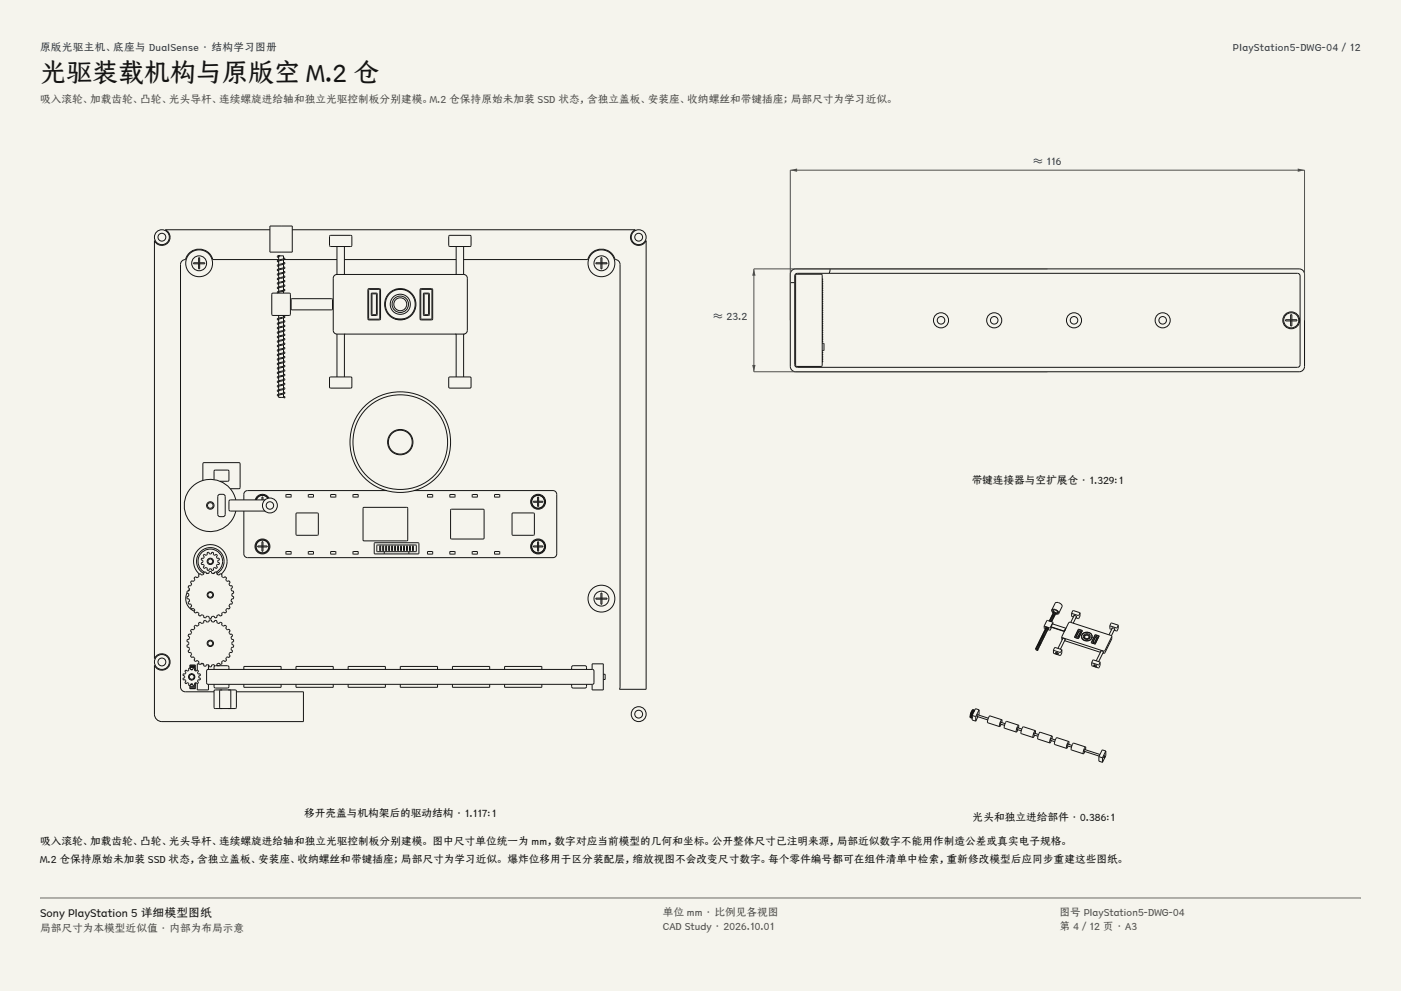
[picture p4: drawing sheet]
<svg xmlns="http://www.w3.org/2000/svg" width="420mm" height="297mm" viewBox="0 0 420 297" stroke-linecap="round" stroke-linejoin="round" font-family="sans-serif">
<g fill="#f5f4ed">
<path d="M0 0h420v297h-420z"/>
<path d="M12 12h396v275h-396z"/>
</g>
<g fill="none" stroke="#141413" stroke-width=".3">
<path d="M58 78.8h3.4v.3h-3.4zM59.5 77.2h.4v3.4h-.4zM80.9 68.9h-31.3a2.46 2.46 0 0 1 .7 3.9 2.46 2.46 0 0 1-4-.7v125.3a2.46 2.46 0 0 1 3.8-.9 2.46 2.46 0 0 1 0 3.8 2.46 2.46 0 0 1-3.8-.9v14.6a2.23 2.23 0 0 0 2.2 2.3h42.5v-9h-20.1M80.9 67.7h6.7v7.9h-6.7zM83.5 77.8h-19.7a4.3 4.3 0 0 0-4.1-3.1 4.3 4.3 0 0 0-4.1 3.1 1.45 1.45 0 0 0-1.5 1.4v126.7a1.45 1.45 0 0 0 1.5 1.4h8.6M83.5 79.6v1M83.7 76.5l-.6 .3 .4 .4M83.7 76.5l.1 .3M83.8 76.8h-.4l.1 1.1M83.8 76.7h1.2l.2 .9-1.5 .3a.34 .34 0 0 0-.5 .1 .34 .34 0 0 0 .2 .5h.1M85 79.9l.3 .2a.53 .53 0 0 1-.7 .6l-1.2 .2h.1M85 77.9l.2 1.1-1.5 .2a.35 .35 0 0 0-.6 .3 .35 .35 0 0 0 .4 .4"/>
<path d="M85 78.6l.3 .2a.6 .6 0 0 1-.8 .5l-1.1 .2 .1 .1M85 77.3a.32 .32 0 0 1 .4 .3 .32 .32 0 0 1-.4 .3l-1.6 .3 .1 1.1M85 79.2v1.1M85.2 77.8h15.8M87.6 68.9h102.8a2.46 2.46 0 0 0-.7 3.9 2.46 2.46 0 0 0 4-.7v134.5h-8l.2-.7v-126.7a1.45 1.45 0 0 0-1.5-1.4 4.2 4.2 0 0 0-4.1-3.1 4.2 4.2 0 0 0-4.1 3.1h-37.2M98.9 70.6h6.4l.2 .3-.1 2.8-.3 .2-6.2-.1-.1-.3zM101 73.9v8.4M103.2 73.9v8.4h.3M103.2 77.8h33.6M134.6 70.7l.3-.2 6.2 .1 .1 .3v2.8l-.3 .2-6.2-.1-.2-.3zM136.8 73.9v8.4h-.3M139 73.9v8.4"/>
<path d="M178.6 78.8h3.4v.3h-3.4zM180.1 77.2h.4v3.4h-.4zM81.6 87.9l5.1-.1 .3 .2 .1 6.2-.2 .3h-5.1l-.3-.1v-6.2zM83.3 94.5l.2 .1M83.5 80.9v1.1M83.5 82.2v1.1M83.5 83.6v1M83.5 84.9v1.1M83.5 94.5v.9M83.5 95.6v1.1M83.5 97v1M85 99.3l.2 1.1-1 .1a.74 .74 0 0 0-1 .7l.3 .1"/>
<path d="M85 98.7l.2 .1a.27 .27 0 0 1 .2 .3 .27 .27 0 0 1-.4 .2l-1.6 .3 .1 1.1M85 98l.2 1.1-1 .1a.72 .72 0 0 0-1 .6l.3 .2M85 97.4l.4 .2a.9 .9 0 0 1-1.2 .6l-.8 .1 .1 1.1M85 96.6l.2 1.1-1 .2a.7 .7 0 0 0-1 .6l.3 .1M85 96l.4 .2a2 2 0 0 1-1.9 .8h-.1h.1M85 96.3l.2 .1-1.1 .2a.68 .68 0 0 0-.9 .5l.3 .2M85 94.7l.4 .2a2.1 2.1 0 0 1-1.9 .7l-.1 .1h.1M85 95h.2l-1.1 .2a.66 .66 0 0 0-.9 .6l.3 .2M85 86.6l.4 .3-.1 .2-1.9 .5 .1 .2M85 85.9l.2 1.1-1 .2a.8 .8 0 0 0-1 .5l.1 .1M85 85.3l.4 .2-.1 .3-1.9 .4 .1 1.1M85 85.6l.2 .1-1.3 .2a.51 .51 0 0 0-.5 0 .51 .51 0 0 0-.2 .5l.3 .2"/>
<path d="M85 84l.4 .2-.1 .3-1.9 .4 .1 .1M85 84.2l.2 .1-1.3 .2a.48 .48 0 0 0-.5 .1 .48 .48 0 0 0-.2 .5l.3 .1M85 82.6l.4 .2-.1 .3-1.9 .4 .1 .1M85 82.9l.2 .1-1.4 .2a.46 .46 0 0 0-.5 .1 .46 .46 0 0 0-.1 .4l.3 .2M85 81.3l.3 .1a.55 .55 0 0 1-.8 .6l-1.1 .2 .1 .1M85 81.6h.2l-1.4 .3a.43 .43 0 0 0-.5 0 .43 .43 0 0 0-.1 .5l.3 .2M85 80.2l.2 .1-1.5 .3a.34 .34 0 0 0-.5 .1 .34 .34 0 0 0 .2 .5h.1M85 80.5v1.1M85 81.9v1M85 83.2v1.1M85 84.6v1M85 87.2v.6"/>
<path d="M85 94.5v.5M85 95.3v1M87.3 89.6l12.2-.1 .2 .2v2.9l-.2 .3h-12l-.2-.3zM101 82.3l-.9 .4-.2 .7v15.6l.2 .7 .9 .4M101 82.3h-.2M101 82.3h38M110.3 86.7l.3-.2h3.1l.3 .2 .1 8.8-.2 .3-3.3 .1-.3-.2zM110.6 86.8l3.2 .1-.1 8.7-3.2-.1zM111.4 87.9l1.5-.1 .2 .3v6.2l-.2 .2h-1.4l-.2-.2zM111.5 88.1l1.4 .1-.2 6.1-1.2-.1zM118.6 95.7h2.8M118.6 86.7h2.8"/>
<path d="M126 86.7l.3-.2h3.1l.3 .2v8.8l-.2 .3-3.2 .1-.3-.2zM126.3 86.8l3.2 .1-.1 8.7-3.2-.1zM127 87.9l1.5-.1 .2 .3v6.2l-.2 .2h-1.4l-.2-.2zM127.2 88.1l1.3 .1-.1 6.1-1.3-.1zM139 82.3l.6 .2 .5 .9v15.6l-.5 .9-.6 .2M139 82.3h.2M236.9 84.7h1.3M237.2 81.2l.8-.5 .5-.1h151a1.59 1.59 0 0 1 1.6 1.6v27.6a1.59 1.59 0 0 1-1.6 1.6h-151a1.59 1.59 0 0 1-1.6-1.6v-27.6zM238.5 82.1l.5-.2h150a.8 .8 0 0 1 .8 .8v26.6a.8 .8 0 0 1-.8 .8h-150a.8 .8 0 0 1-.8-.8v-26.6zM238.7 82.2h7.5l.2 .1 .1 27.2-.2 .3h-7.5l-.2-.1-.1-27.2zM246.5 83.6v.3M246.5 99.5v.3"/>
<path d="M246.5 98.8v.3M246.5 98.2v.3M246.5 97.5v.3M246.5 96.9v.2M246.5 96.2v.3M246.5 95.5v.3M246.5 94.9v.2M246.5 94.2v.3M246.5 93.5v.3M246.5 92.9v.3M246.5 92.2v.3M246.5 91.5v.3"/>
<path d="M246.5 90.9v.3M246.5 90.2v.3M246.5 89.5v.3M246.5 88.9v.3M246.5 88.2v.3M246.5 87.5v.3M246.5 86.9v.3M246.5 86.2v.3M246.5 85.6v.2M246.5 84.9v.3M246.5 84.2v.3M248.9 80.6l-.3 1.3"/>
<path d="M385.4 95.8h3.4v.4h-3.4zM386.9 94.3h.4v3.4h-.4zM83.5 118.4v.7h1.5M83.5 102.3v1.1M83.5 103.7v1M83.5 105v1.1M83.5 106.4v1M83.5 107.7v1.1M83.5 113.1v1M83.5 114.4v1.1M83.5 115.7v1.1M83.5 117.1v1"/>
<path d="M85 102l-1.6 .3 .1 .1M85 104.4l-.8 .2a.86 .86 0 0 0-1.1 .5l.4 .2M85 118.8l.4 .3M85 117.5l.4 .2-.1 .3-1.9 .4 .1 .1M85 119.1l.1 .1M85 116.1l.2 .1a.25 .25 0 0 1 .2 .3 .25 .25 0 0 1-.3 .2l-1.7 .3 .1 .1M85 117.7l.1 .1M85 114.8l.4 .2a2.08 2.08 0 0 1-1.9 .7l-.1 .1h.1M85 116.4h.1M85 113.4l.4 .3a1.92 1.92 0 0 1-1.7 .7h-.3h.1M85 115.1h.1M85 112.1l.4 .2a1.92 1.92 0 0 1-1.7 .7h-.3l.1 .1"/>
<path d="M85 113.7h.1M85 110.8l.4 .2a1.92 1.92 0 0 1-1.7 .7h-.3l.1 1.1M85 111.4l.1 1M85 109.4l.3 .2a.64 .64 0 0 1-.9 .6l-1 .1 .1 1.1M85 110l.1 1.1M85 108.1l.4 .2a.68 .68 0 0 1-1 .5l-1 .2 .1 1.1M85 108.7l.1 1M85 106.7l.4 .3a.71 .71 0 0 1-1 .5l-1 .2h.1M85 107.4l.1 1M85 105.4l.4 .2a2.21 2.21 0 0 1-1.9 .8h-.1h.1M85 107h.1M85 104.1l.4 .2a1.51 1.51 0 0 1-1.6 .6l-.4 .1 .1 .1"/>
<path d="M85 105.7h.1M85 103l.2 .1-2 .4v.3l.3 .2M85 104.3l.2 .1h-.2M85 102.7l.4 .3-.4 .3M85 100.7l.2 1-1 .2a.68 .68 0 0 0-1 .6l.3 .2M85 101.4l.4 .3-.4 .3M85 100l.4 .3a2.18 2.18 0 0 1-1.9 .7h-.1l.1 1.1M85 102v1M85 103.3v1.1M85 104.7v1M85 106v1.1M85 112.7v1.1"/>
<path d="M85 114.1v1M85 115.4v1.1M85 116.7v1.1M85 118.1v1M85 103.3l-1.6 .3 .1 .1M85 105.7l-1.8 .5v.3l.3 .2M85.1 107l-.9 .2a.73 .73 0 0 0-1 .7l.3 .1M85.1 108.4l-1.9 .5v.3l.3 .2M85.1 109.7l-.9 .2a.74 .74 0 0 0-1 .6l.3 .2M85.1 109.7h.1M85.1 112.4l-.9 .2a.74 .74 0 0 0-1 .6l.3 .2M85.2 113.7l-1 .2a.73 .73 0 0 0-1 .7l.3 .1"/>
<path d="M85.2 108.3l-.1 .1M85.2 107h-.1M85.2 107l-.1 .1M85.2 117.7l-1 .3a.74 .74 0 0 0-1 .6l.3 .1M85.2 117.7h-.1M85.2 116.4l-1 .2a.86 .86 0 0 0-1.1 .6l.4 .2M85.2 116.4h-.1M85.2 115l-1 .3a.74 .74 0 0 0-1 .6l.3 .2M85.2 111l-1 .3a.73 .73 0 0 0-1 .6l.3 .1M85.2 112.4h-.1M85.2 111h-.1M85.2 115h.1"/>
<path d="M85.2 113.7h.1M85.2 112.4h.1M98.8 113.1l.3-.1h6.2l.2 .3-.1 2.9-.3 .1h-6.2l-.1-.3zM100.8 100.1h.1M101 100.1v12.9M101 100.1h38M103.5 100.1h-.3v12.9M134.6 113.1l.3-.1h6.2l.1 .3v2.9l-.3 .1h-6.2l-.2-.3zM136.5 100.1h.3v12.9M139 100.1v12.9M139.2 100.1h-.2M246.5 102.9l.5 .1v2h-.5"/>
<path d="M246.5 108.1v.3M246.5 107.5v.3M246.5 106.8v.3M246.5 106.2v.2M246.5 105.5v.3M246.5 102.2v.3M246.5 101.5v.3M246.5 100.8v.3M246.5 100.2v.3M60.8 144v-5l.2-.3h10.8l.2 .3-.1 7.3-2.9 .2M64.2 143.8l.1-2.9h4.2l.1 .3v2.9l-2.7 .1M65.5 148.3l1.3-.2 .7 .5v5.6l-.4 .6h-1.1l-.7-.4v-5.6z"/>
<path d="M70.7 149.8a7.8 7.8 0 0 0-12-4.8 7.8 7.8 0 0 0 0 13 7.8 7.8 0 0 0 12-4.8M78.5 149.8v-.8h.3v.8M79.4 149.8h-10.3l-.5 .5v2.4l.5 .5h10.3M80.3 149.4a1.9 1.9 0 0 0-1.9-.9 1.9 1.9 0 0 0-1.5 1.3M80.4 149.3a2.01 2.01 0 0 0-2-.9 2.01 2.01 0 0 0-1.6 1.4M80.6 149.3a2.23 2.23 0 0 0-2.2-1.1 2.23 2.23 0 0 0-1.9 1.6M85.7 148.2h1.6v.8h-1.6zM88.9 153.8l6.5 .1-.1 6.5-6.5-.1zM92.4 148.2h1.6v.8h-1.6zM99.1 148.2h1.6v.8h-1.6zM105.8 148.2h1.6v.8h-1.6zM109 152.1h13.1l.1 9.9-13.2 .1z"/>
<path d="M115.9 147h-41.7l-.6 .2-.4 .6-.1 2M124.1 147l42 .1 .6 .4 .2 .6-.1 18.3-.4 .5-.6 .2h-91.6l-.9-.4-.2-.7v-12.8M128.2 148.2h1.5v.8h-1.5zM134.9 148.2h1.5v.8h-1.5zM135.1 152.7l9.9-.1 .1 8.8-9.9 .1zM141.6 148.2h1.5v.8h-1.5zM148.3 148.2h1.5v.8h-1.5zM153.6 153.8l6.6 .1-.1 6.5-6.6-.1zM159.9 150.2h2.8v.3h-2.8zM161.2 149h.3v2.8h-.3zM56 177.7a4 4 0 0 0 2.3 5.5M56.8 176.6l-.4 .5"/>
<path d="M58.2 173.2l.4-.4 .5 .4 .6-.4-.2-.6 .6-.3 .3 .5 .7-.3v-.6l.6-.1 .2 .5 .7-.1 .1-.5h.7l.1 .5 .7 .1 .2-.5 .6 .1v.6l.7 .3 .3-.5 .6 .3-.2 .6 .6 .4 .5-.4 .4 .4-.2 .5 .4 .6 .6-.3 .3 .6-.4 .4 .3 .6 .6-.1 .2 .6-.5 .3 .2 .7h.6l.1 .6-.6 .2v.7l.6 .2-.1 .6-.6 .1-.2 .7 .5 .3-.2 .6-.6-.1-.3 .6 .4 .4-.3 .5-.6-.2-.4 .5 .2 .6-.4 .4-.5-.4-.6 .4 .2 .6-.6 .3-.3-.5-.7 .3v.5l-.6 .2-.2-.5-.7 .1-.1 .5h-.7l-.1-.5-.7-.1-.2 .5-.6-.2v-.5l-.7-.3-.3 .5-.6-.3 .2-.6-.6-.4-.5 .4-.4-.4 .2-.6-.4-.5-.6 .2-.3-.5 .4-.4-.3-.6-.6 .1-.2-.6 .5-.3-.2-.7-.6-.1-.1-.6 .6-.2v-.7l-.6-.2 .1-.6h.6l.2-.7-.5-.3 .2-.6 .6 .1 .3-.6-.4-.4 .3-.6 .6 .3 .4-.6zM59.8 172.1a5 5 0 0 1-.4-7.3 5 5 0 0 1 7.3 0 5 5 0 0 1-.4 7.3M61.1 171.9a4.1 4.1 0 0 1-1.2-6.3 4.1 4.1 0 0 1 6.3 0 4.1 4.1 0 0 1-1.2 6.3M61.3 166.1l.4 .3 .5-.2-.1-.6 .5-.1 .2 .5h.5l.2-.5 .5 .1-.1 .6 .5 .2 .4-.3 .4 .4-.4 .4 .3 .5 .6-.1 .1 .5-.5 .2v.5l.5 .2-.1 .5-.6-.1-.3 .5 .4 .4-.4 .4-.4-.4-.5 .3 .1 .6-.5 .1-.2-.5h-.5l-.2 .5-.5-.1 .1-.6-.5-.3-.4 .4-.4-.4 .4-.4-.3-.5-.6 .1-.1-.5 .5-.2v-.5l-.5-.2 .1-.5 .6 .1 .3-.5-.4-.4zM61.3 171.5a3.7 3.7 0 0 1-1.1-5.6 3.7 3.7 0 0 1 5.7 0 3.7 3.7 0 0 1-1.1 5.6M61.8 171.7l.5 .2M63.2 177.3l.1 .3M63.7 178.7v.3M64.3 171.7l-.5 .2M77.3 163.6h2.8v.3h-2.8zM78.5 162.4h.3v2.8h-.3zM85.7 165.3h1.6v.7h-1.6z"/>
<path d="M92.4 165.3h1.6v.7h-1.6zM99.1 165.3h1.6v.7h-1.6zM105.8 165.3h1.6v.7h-1.6zM112.2 162.7h13.2l.2 .2v2.9l-.2 .2h-13l-.2-.2zM113 163.4l11.7-.1 .1 1.9-11.7 .1zM113.9 165h.2M114.1 163.7h-.3v1.3M114.1 163.7v1.3M114.7 165v-1.3h.3v1.3M114.7 165h.3M115.2 165.3v.7M115.6 165v-1.3h.3v1.3"/>
<path d="M115.6 165h.3M116.5 165v-1.3h.3v1.3M116.5 165h.3M117.4 165v-1.3h.3v1.3M117.4 165h.3M118.3 163.7v1.3M118.3 165h.3M118.3 163.7h.3v1.3M119.2 163.7v1.3M119.2 165h.2M119.2 163.7h.2l.1 1.3M120.1 163.7v1.3"/>
<path d="M120.1 165h.2M120.1 163.7h.2l.1 1.3M121 165v-1.3h.2l.1 1.3M121 165h.2M121.9 165v-1.3h.2v1.3M121.9 165h.2M122.6 165.3v.7M122.8 165h.2M123 163.7h-.2v1.3M123 163.7v1.3M123.7 165h.2M123.9 163.7h-.2v1.3"/>
<path d="M123.9 163.7v1.3M128.2 165.3h1.5v.7h-1.5zM134.9 165.3h1.5v.7h-1.5zM141.6 165.3h1.5v.7h-1.5zM148.3 165.3h1.5v.7h-1.5zM159.9 163.6h2.8v.3h-2.8zM161.2 162.4h.3v2.8h-.3zM178.6 179.3h3.4v.3h-3.4zM180.1 177.7h.4v3.4h-.4zM56.9 199.8h1.7M56.9 199.4h1.7M59.6 199h-.5v1.8"/>
<path d="M60.2 199h.8M62.5 199.3v1.3M65 199.5v-.5l.7-.3 .3 .5 .6-.3-.2-.6 .6-.4 .5 .4 .4-.4-.2-.5 .4-.6 .6 .3 .3-.5-.4-.5 .3-.6 .6 .1 .2-.6-.5-.3 .2-.7h.6l.1-.6-.6-.2v-.7l.6-.2-.1-.6-.6-.1-.2-.7 .5-.3-.2-.6-.6 .1-.3-.6 .4-.4-.3-.5-.6 .2-.4-.5 .2-.5-.4-.5-.5 .4-.6-.4 .2-.6-.6-.3-.3 .5-.7-.3v-.5l-.6-.2-.2 .5-.7-.1-.1-.5h-.7l-.1 .5-.7 .1-.2-.5-.6 .2v.5l-.7 .3-.3-.5-.6 .3 .2 .6-.6 .4-.5-.4-.4 .5 .2 .5-.4 .5-.6-.2-.3 .5 .4 .4-.3 .6-.6-.1-.2 .6 .5 .3-.2 .7-.6 .1-.1 .6 .6 .2v.7l-.6 .2 .1 .6h.6l.2 .7-.5 .3 .2 .6 .6-.1 .3 .6-.4 .5 .3 .5 .6-.3 .4 .6-.2 .5 .4 .4 .5-.4 .6 .4-.2 .6 .6 .3 .3-.5 .7 .3v.6l.6 .1 .2-.5 .7 .1 .1 .5h.7l.1-.5 .7-.1 .2 .4M55.4 201.2l.4-.4 .4 .4 .4-.3-.1-.6 .5-.1 .2 .6h.5l.2-.6 .5 .1-.1 .6 .4 .3 .5-.4 .3 .4-.3 .4 .2 .4 .6-.1 .1 .5-.5 .2v.5l.5 .2-.1 .5-.6-.1-.2 .4 .3 .5-.3 .3-.5-.3-.4 .2 .1 .6-.5 .1-.2-.5h-.5l-.2 .5-.5-.1 .1-.6-.4-.2-.4 .3-.4-.3 .4-.5-.3-.4-.5 .1-.2-.5 .6-.2v-.5l-.6-.2 .2-.5 .5 .1 .3-.4zM56.9 206h1.7M56.9 200.2v-.9h1.7v1.8M56.9 202.1v.3M56.9 203.3v.3M56.9 206.3h1.7M56.9 200h1.7M56.9 205.7h1.7M57.2 200.6h.6"/>
<path d="M57.2 205.1h.6M57.2 200.7h.5M57.4 201.9h.2M57.4 203.8h.2M58 202.4h.3M58 203.3h.3M58.1 202.6h.3M58.1 203.1h.3M58.2 202.9h.2M58.3 205h.3M58.3 200.7h.3M58.4 200.6h.2"/>
<path d="M58.6 204.7v1.7h-1.7v-.9M59.1 204.9v1.9h3.4v-1.7M62.2 200.7l115.4-.1 .5 .5v3.5l-.5 .5h-115.2l-.5-.5v-3.5zM64.2 205.1v.9l.4 .2 3.8-.1 .2-1M64.2 200.6v-.9l.4-.2 3.8 .1 .2 1M64.3 206.8h6.4l.2 .3-.1 5.1-.3 .2-6.2-.1-.1-.3v-4.9zM66.1 206.8l-.3 .2v5.1l.3 .3M69 206.8l.2 .2v5.1l-.2 .3M73.1 205.1v.9h11.2v-.9M73.1 200.6v-.9h11.2v.9M88.7 205.1v.9h11.2v-.9M88.7 200.6v-.9h11.2v.9"/>
<path d="M104.4 205.1v.9h11.1v-.9M104.4 200.6v-.9h11.1v.9M120 205.1v.9h11.2v-.9M120 200.6v-.9h11.2v.9M135.6 205.1v.9h11.2v-.9M135.6 200.6v-.9h11.2v.9M151.3 205.1v.9h11.1v-.9M151.3 200.6v-.9h11.1v.9M171.4 205.1v.9l.4 .2 3.8-.1 .2-1M171.4 200.6v-.9l.4-.2 3.8 .1 .2 1M177.5 200.6v-1.6h3.4v7.8h-3.4v-1.7M180.9 202.1h.5v.4v1.1h-.5"/>
<circle cx="48.5" cy="71.1" r="2.24"/>
<circle cx="48.5" cy="71.1" r="1.18"/>
<circle cx="59.7" cy="78.9" r="4"/>
<circle cx="59.7" cy="78.9" r="2.24"/>
<circle cx="180.3" cy="78.9" r="4"/>
<circle cx="180.3" cy="78.9" r="2.24"/>
<circle cx="191.5" cy="71.1" r="2.24"/>
<circle cx="191.5" cy="71.1" r="1.18"/>
<circle cx="120" cy="91.2" r="4.7"/>
<circle cx="120" cy="91.2" r="4.5"/>
<circle cx="120" cy="91.2" r="3"/>
<circle cx="120" cy="91.2" r="2.47"/>
<circle cx="120" cy="91.2" r="1.94"/>
<circle cx="282.1" cy="96" r="2.27"/>
<circle cx="282.1" cy="96" r="1.13"/>
<circle cx="298" cy="96" r="2.27"/>
<circle cx="298" cy="96" r="1.13"/>
<circle cx="322" cy="96" r="2.27"/>
<circle cx="322" cy="96" r="1.13"/>
<circle cx="348.5" cy="96" r="2.27"/>
<circle cx="348.5" cy="96" r="1.13"/>
<circle cx="387.1" cy="96" r="2.53"/>
<circle cx="387.1" cy="96" r="2.27"/>
<circle cx="85.3" cy="119.1" r=".13"/>
<circle cx="119.9" cy="132.5" r="15.1"/>
<circle cx="120" cy="132.5" r="14.2"/>
<circle cx="120" cy="132.5" r="3.8"/>
<circle cx="120" cy="132.5" r="3.6"/>
<circle cx="63" cy="151.5" r="1.12"/>
<circle cx="63" cy="151.5" r=".84"/>
<circle cx="80.9" cy="151.5" r="2.24"/>
<circle cx="80.9" cy="151.5" r="1.12"/>
<circle cx="161.3" cy="150.4" r="2.24"/>
<circle cx="161.3" cy="150.4" r="2.02"/>
<circle cx="161.3" cy="150.4" r="1.9"/>
<circle cx="63" cy="168.2" r=".95"/>
<circle cx="63" cy="178.3" r=".95"/>
<circle cx="63" cy="178.3" r=".73"/>
<circle cx="63" cy="168.2" r=".73"/>
<circle cx="78.7" cy="163.8" r="2.24"/>
<circle cx="78.7" cy="163.8" r="2.02"/>
<circle cx="78.7" cy="163.8" r="1.9"/>
<circle cx="113.9" cy="165" r=".02"/>
<circle cx="113.9" cy="163.7" r=".02"/>
<circle cx="114.1" cy="165" r=".02"/>
<circle cx="114.1" cy="163.7" r=".02"/>
<circle cx="114.7" cy="165" r=".02"/>
<circle cx="114.7" cy="163.7" r=".02"/>
<circle cx="115" cy="165" r=".02"/>
<circle cx="115" cy="163.7" r=".02"/>
<circle cx="115.6" cy="165" r=".02"/>
<circle cx="115.6" cy="163.7" r=".02"/>
<circle cx="115.9" cy="163.7" r=".02"/>
<circle cx="115.9" cy="165" r=".02"/>
<circle cx="116.5" cy="163.7" r=".02"/>
<circle cx="116.5" cy="165" r=".02"/>
<circle cx="116.8" cy="163.7" r=".02"/>
<circle cx="116.8" cy="165" r=".02"/>
<circle cx="117.4" cy="165" r=".02"/>
<circle cx="117.4" cy="163.7" r=".02"/>
<circle cx="117.7" cy="165" r=".02"/>
<circle cx="117.7" cy="163.7" r=".02"/>
<circle cx="118.3" cy="165" r=".02"/>
<circle cx="118.3" cy="163.7" r=".02"/>
<circle cx="118.6" cy="165" r=".02"/>
<circle cx="118.6" cy="163.7" r=".02"/>
<circle cx="119.2" cy="165" r=".02"/>
<circle cx="119.2" cy="163.7" r=".02"/>
<circle cx="119.4" cy="163.7" r=".02"/>
<circle cx="119.4" cy="165" r=".02"/>
<circle cx="120.1" cy="165" r=".02"/>
<circle cx="120.1" cy="163.7" r=".02"/>
<circle cx="120.3" cy="165" r=".02"/>
<circle cx="120.3" cy="163.7" r=".02"/>
<circle cx="121" cy="165" r=".02"/>
<circle cx="121" cy="163.7" r=".02"/>
<circle cx="121.2" cy="165" r=".02"/>
<circle cx="121.2" cy="163.7" r=".02"/>
<circle cx="121.9" cy="163.7" r=".02"/>
<circle cx="121.9" cy="165" r=".02"/>
<circle cx="122.1" cy="165" r=".02"/>
<circle cx="122.1" cy="163.7" r=".02"/>
<circle cx="122.8" cy="165" r=".02"/>
<circle cx="122.8" cy="163.7" r=".02"/>
<circle cx="123" cy="165" r=".02"/>
<circle cx="123" cy="163.7" r=".02"/>
<circle cx="123.7" cy="165" r=".02"/>
<circle cx="123.7" cy="163.7" r=".02"/>
<circle cx="123.9" cy="165" r=".02"/>
<circle cx="123.9" cy="163.7" r=".02"/>
<circle cx="161.3" cy="163.8" r="2.24"/>
<circle cx="161.3" cy="163.8" r="2.02"/>
<circle cx="161.3" cy="163.8" r="1.9"/>
<circle cx="180.3" cy="179.4" r="4"/>
<circle cx="180.3" cy="179.4" r="2.24"/>
<circle cx="48.5" cy="198.4" r="2.24"/>
<circle cx="48.5" cy="198.4" r="1.18"/>
<circle cx="63" cy="192.8" r=".95"/>
<circle cx="63" cy="192.8" r=".73"/>
<circle cx="57.5" cy="202.9" r=".95"/>
<circle cx="57.5" cy="202.9" r=".73"/>
<circle cx="191.5" cy="214" r="2.24"/>
<circle cx="191.5" cy="214" r="1.18"/>
</g>
<path d="M236.9 96v-45h154.2v45" fill="none" stroke="#504e49" stroke-width=".3"/>
<g fill="#504e49">
<path d="M236.9 51l2.1-.5v1z"/>
<path d="M389 50.5l2.1 .5-2.1 .5z"/>
</g>
<path d="M314 80.6h-88v30.8h88" fill="none" stroke="#504e49" stroke-width=".3"/>
<g fill="#504e49">
<path d="M226 80.6l.5 2h-1z"/>
<path d="M225.5 109.4h1l-.5 2z"/>
</g>
<g fill="none" stroke="#141413" stroke-width=".3">
<path d="M310.5 194.6l.5 .2M310.7 194.2a.34 .34 0 0 1 .3-.4 .34 .34 0 0 1 .3 .4M310.7 194.3l-.2 .3M310.8 193.8a.34 .34 0 0 1 .4-.4 .34 .34 0 0 1 .3 .5l-.1-.1M310.8 193.9l-.1 .3M311 193.5a.34 .34 0 0 1 .3-.4 .34 .34 0 0 1 .4 .4h-.1M311 193.6l-.1 .2M311 194.8h.1M311.1 194.5v.1a.33 .33 0 0 0-.3-.5 .33 .33 0 0 0-.3 .5M311.1 194.8h-.3M311.1 194.8h-.1M311.1 194.8h.1"/>
<path d="M311.2 194.5h.1M311.2 194.4l-.2 .4M311.2 193.1a.34 .34 0 0 1 .3-.4 .34 .34 0 0 1 .3 .5M311.2 193.2l-.1 .2 .1-.2 .5 .2M311.2 194.4l-.4-.1-.2 .2M311.2 194.4v.1M311.3 194.1l-.1 .2M311.4 192.8a.34 .34 0 0 1 .3-.4 .34 .34 0 0 1 .3 .4M311.4 192.9l-.2 .2M311.4 194.1l-.5-.2-.2 .2M311.4 194.1h.1M311.4 194.1h-.1"/>
<path d="M311.5 193.7l-.1 .3M311.5 192.5l-.1 .2 .2-.2 .4 .2M311.5 193.7l-.4-.1-.2 .2M311.5 193.7v.1M311.5 193.8h.1M311.7 193.4l-.1 .2M311.7 192.2l-.2 .1a.4 .4 0 0 1 .4-.2 .4 .4 0 0 1 .4 .3l-.2 .1M311.7 193.4h.1M311.9 193l-.2 .3M311.9 193l-.5-.1-.1 .2M311.9 193v.1M311.9 191.8l-.1 .3"/>
<path d="M311.9 193.1h-.1M311.9 193.1h.1M312 192.7l-.1 .2M312 192.7h.1M312 191.4a.35 .35 0 0 1 .4-.4 .35 .35 0 0 1 .3 .4h-.1M312 191.5l-.1 .2 .3-.2 .4 .2M312.1 192.7h-.1M312.1 192.7h.1M312.2 192.3l-.4-.1-.2 .2M312.2 192.3v.1M312.2 192.3l-.1 .3M312.2 191.1l-.1 .3"/>
<path d="M312.2 192.4h.1M312.4 192h.1M312.4 191.9l-.5-.1-.1 .2M312.4 191.9v.1M312.4 192l-.2 .2M312.4 190.7a.34 .34 0 0 1 .3-.4 .34 .34 0 0 1 .3 .4M312.4 190.8l-.1 .2M312.4 191.9l-.6-.1-.1 .3M312.4 191.9l-.1 .2M312.6 190.3a.35 .35 0 0 1 .3-.3 .35 .35 0 0 1 .3 .4M312.6 190.4l-.1 .2 .2-.2 .4 .2M312.6 191.7l-.2 .2"/>
<path d="M312.6 191.7h.1M312.6 191.5a.38 .38 0 0 0-.5-.2 .38 .38 0 0 0-.2 .4M312.6 191.5l-.1 .3M312.7 191.3l-.1 .2M312.7 190a.33 .33 0 0 1 .4-.4 .33 .33 0 0 1 .3 .4h-.1M312.7 190.1l-.1 .2M312.8 191.3l-.4-.2-.3 .2M312.8 191.3h-.1M312.8 191.3h.1M312.9 190.9l-.1 .3M312.9 190.8a.37 .37 0 0 0-.5-.2 .37 .37 0 0 0-.2 .4M312.9 190.8l.1 .2-.2 .1"/>
<path d="M312.9 189.6a.35 .35 0 0 1 .4-.3 .35 .35 0 0 1 .3 .4h-.1M312.9 189.7l-.1 .3M312.9 191l-.4-.2-.2 .2M312.9 191h.1M313 187.6l.1 .7 .3 .2M313.1 187.6h-.1M313.1 189.3a.33 .33 0 0 1 .3-.4 .33 .33 0 0 1 .3 .4M313.1 189.4l-.1 .2 .2-.2 .4 .2M313.1 190.6l-.2 .2M313.1 190.6h.1M313.2 190.2l-.1 .3M313.3 189l-.2 .3"/>
<path d="M313.3 190.3l-.5-.2-.2 .2M313.3 190.3h-.1M313.3 190.3h.1M313.4 189.9l-.1 .2M313.4 188.4a.47 .47 0 0 1 .8 .2M313.4 188.4v.2M313.4 188.7l-.2 .2a.33 .33 0 0 1 .4-.3 .33 .33 0 0 1 .3 .4M313.4 189.9l-.4-.2-.2 .2M313.4 189.9h.1M313.5 188.5h.1M313.5 188.3l.1-.3h.3l.4 .3-.1 .3M313.6 189.6h.1"/>
<path d="M313.6 189.5l-.1 .3M313.6 188.3v.1M313.6 188.3l-.1 .2 .2-.2 .4 .2M313.6 188v.2M313.7 188.2l.1-.2-.1 .2M313.8 189.2l-.2 .2M313.8 189.2l-.4-.2-.2 .2M313.8 189.2h-.1M313.8 189.2h.1M313.9 188.8l-.1 .3M314 188.9l-.4-.2-.3 .2M314 188.9h-.1"/>
<path d="M314 188.9h.1M314.1 188.5h.1M314.1 188.5l-.1 .2M314.2 188.3h.1M314.2 188.2l-.1 .2M314.8 185.8a.34 .34 0 0 1 .3-.4 .34 .34 0 0 1 .3 .4M314.8 185.9l-.1 .2M315 185.5l-.1 .3M315.1 187.8l.1 .1M315.1 187.9l.1 .1M315.1 187.8v.1M315.1 187.8h.1"/>
<path d="M315.1 187.9h.1M315.1 185.1a.33 .33 0 0 1 .4-.4 .33 .33 0 0 1 .3 .4h-.1M315.1 185.2l-.1 .3a.33 .33 0 0 1 .3-.4 .33 .33 0 0 1 .3 .4M315.2 187.9l3.8 1.2 .5-.8M315.2 188l3.9 1.2M315.2 186.2h.1a.28 .28 0 0 0-.3-.4 .28 .28 0 0 0-.3 .3l.5 .2M315.2 188l-.4 .9-.8-.3h.2M315.3 186.1h.1M315.3 186l-.1 .3M315.3 182.8l1-2a1.37 1.37 0 0 1 2.1 1l-1 2M315.3 182.8a1.37 1.37 0 0 1 2.1 1M315.3 182.8v.5l.5 .4"/>
<path d="M315.3 184.8a.36 .36 0 0 1 .4-.5 .36 .36 0 0 1 .3 .5h-.1M315.3 184.8l-.1 .3M315.3 186.1l-.4-.2-.2 .2M315.5 185.7l-.2 .2M315.5 184.5l-.1 .2M315.5 185.7l-.4-.2-.2 .3M315.5 185.7h-.1M315.5 185.7h.1M315.6 187l-.5 .8M315.6 187l3.9 1.3M315.6 186.6l-.8 1.6-1.8-.6M315.6 186.5l-1.7-.6-.8 1.7"/>
<path d="M315.6 186.5v.1M315.6 186.5v.5M315.6 185.3l-.1 .3M315.7 184.1l-.1 .3 .1-.3 .5 .2M315.7 185.4l-.4-.2-.3 .2M315.7 185.4h-.1M315.7 185.4h.1M315.7 184l-.2 .4M315.7 184l.5 .2 .1 .2h-.2M315.8 182.9l.2 .5M315.8 194.8l.1 1 2 .6 .4-.7M315.8 185h.1"/>
<path d="M315.8 182.9h.1M315.8 183.5l-.2-.4a.8 .8 0 0 1 1-.2 .8 .8 0 0 1 .4 .9h-.6l-.2-.3-.3 .2M315.8 185l-.1 .2M315.8 183.8l-.1 .2M315.8 185l-.4-.2-.2 .3M315.9 183.6h.1M316 184.6l-.1 .3M316 183.4h.1M316 184.7l-.5-.2-.1 .2M316 184.7h.1M316 183.3l-.2 .4M316 183.3l.1 .1"/>
<path d="M316 183.3v.1M316.1 183.4l-.2 .3M316.1 183.4v.1M316.2 184.3l-.2 .2M316.2 184.3h-.1M316.2 184.3h.1M316.3 183.9l-.1 .3M316.4 184l-.4-.2-.3 .2M316.4 184h-.1M316.4 184h.1M316.4 195.6l.4-.1 .5 .5a.55 .55 0 0 1-.9-.4zM316.4 184v-.1a.42 .42 0 0 0-.4-.2 .42 .42 0 0 0-.3 .4"/>
<path d="M316.4 184l-.1 .1M316.6 195.5l.2 .4h.5M317.1 183.5l-.7 .1M317.1 183.4v.1M317.4 183.8l-.4 .3-.6-.1M318.3 194.8l-.4 .7-2.1-.7M318.3 194.8l-2.1-.8-.4 .8M318.3 194.8h.1M318.3 195.7h.1M318.3 194.8v.9M318.3 190.9l.1 .8M318.5 191.5v-.1a.45 .45 0 0 1 .5 0 .45 .45 0 0 1 .2 .5"/>
<path d="M318.6 191.3l-1.4 3M319.2 192l10.7 3.5M319.3 191.6l-1.4 3M319.5 188.3h.1M319.5 188.4h.1M319.5 188.3v.1M321.3 183.8v.9l.5 .2M321.9 184.7l.1-.2h.3l.4 .3-.1 .3M322 184.5l-1 2M322.2 191l1 .4M322.2 191h.1M322.2 190.9v.1"/>
<path d="M322.7 190.8h.1M322.7 184.8l-1 2M323.8 183.7l-2.1-.7-.4 .8M323.8 183.7l-.4 .8-2.1-.7M323.8 183.7v.9l-.4 .7-.9-.2M323.9 189.3l-.4-.1-.8 1.6M323.9 189.3l-.8 1.6M323.9 189.3v.2M324 189.3l-.9 1.7M324 189.3l-.6-.2-.8 1.7 .5 .2M324 189.3h.1M324.3 191.1h-.1"/>
<path d="M324.3 190.7a1.57 1.57 0 0 0 1.5 1.3 1.57 1.57 0 0 0 1.6-1.3M324.3 190.7a1.58 1.58 0 0 1 1.5-1.2 1.58 1.58 0 0 1 1.6 1.2M324.3 190.7v.5M324.4 189.1l-1.2 2.2M324.4 189.1l-1.1-.3-1.1 2.1M324.4 189.1h.1M324.4 189.1v.1M324.5 189l-1.3 2.4M324.5 189l-1.3-.4-1 2.4M324.5 189h.1M324.7 189.8a1.56 1.56 0 0 1 1.9-.3 1.56 1.56 0 0 1 .7 1.8 1.7 1.7 0 0 1-1.7 .8 1.7 1.7 0 0 1-1.4-1.3zM324.9 190.3a.97 .97 0 0 1 1.4-.4 .97 .97 0 0 1 .2 1.5 .99 .99 0 0 1-1.2 .1 .99 .99 0 0 1-.4-1.2z"/>
<path d="M325 191l-.1 .1M325 190.9a.87 .87 0 0 0 .8 .7 .87 .87 0 0 0 .9-.7M325 190.9a.87 .87 0 0 1 .8-.7 .87 .87 0 0 1 .9 .7M325 190.9v.4M326.7 191l.1 .1M326.7 190.9l-.1 .4M327.2 192.7l1 .3M327.2 192.6l1 .4M327.2 192.6v.1M327.3 198.5v.1M327.4 191.1h.1M327.4 190.7v.5"/>
<path d="M327.7 192.4v.1M327.9 199.3h.4l.4 .5a.55 .55 0 0 1-.8-.5zM328 199.3l.3 .3h.4M328.1 192.6h.1M328.3 192.9l-.1 .1M328.4 192.9l-.2 .1M328.4 190.7l.6 .2-.9 1.7-.5-.2zM328.9 191l-.8 1.6M328.9 191l-.4-.2-.8 1.6M328.9 191h.1M328.9 191v.1M329.4 190.7l-1.1 2.2"/>
<path d="M329.4 190.7l-1.1-.3-1.1 2.2M329.4 190.7h.1M329.4 190.7v.1M329.5 190.7l-1.1 2.2M329.5 190.6l-1.2-.3-1.1 2.4M329.5 190.6v.1M329.8 198.5l-.4 .8-2.1-.7M329.8 198.5l-2.1-.7-.4 .7M329.8 198.5v.9l-.4 .8-2.1-.7v-.9M330 195.3v-.1a.44 .44 0 0 1 .5-.2 .44 .44 0 0 1 .3 .6h-.1M330.1 195l-1.5 3M330.8 195.4l-1.4 2.9"/>
<path d="M332.7 187.5v.9l.6 .2M333.3 190.7l-.3-.3-12.3-3.9-.3 .2-2.1 4.2M333.3 190.7l-2 4.2-.3 .2-12.4-4-.3-.2M333.3 190.7v.8l-2 4.1-.7 .1M333.4 188.4v-.2h.4l.4 .3-.1 .3M333.5 188.2l-1 2.1M334.2 188.5l-1 2M335.2 187.5l-.4 .7-2.1-.7M335.2 188.4l-.4 .7-.8-.2M335.2 187.4l-2.1-.7-.4 .8M335.2 187.4v.1M335.2 188.3v.1"/>
<path d="M335.2 187.4v.9M290.8 214.9l.6 .3M290.8 214.9l.5 .2M290.8 214.7l.6 .2M290.8 214.6v.1M290.8 214.6l.6 .2M290.8 214.7v.2M290.8 215h.1M290.9 214.2l.5 .2M290.9 214.2l-.1 .1 .6 .2M290.9 214.4l-.1 .2M290.9 214.4l.5 .2"/>
<path d="M290.9 214.4h.1M290.9 214.1v.1M290.9 214.1l.6 .2M290.9 213.9h.1M290.9 213.9l.6 .2M291 214l.5 .2M291 214l-.1 .1M291 213.9l-.1 .2M291 213.9v.1M291 213.7l-.1 .2M291 213.7l.5 .2M291 213.7h.1"/>
<path d="M291 213.7l.6 .2M291.1 213.6l-.1 .1M291.1 213.6l.5 .2M291.1 213.4l.5 .2M291.1 213.4v.2M291.1 213.4l.1-.1 .6 .2M291.1 213.6l.5 .1M291.1 213.6h.1M291.2 213.3h.1M291.3 213.2l-.1 .1M291.3 213.2l.5 .2M291.3 213.1h.6"/>
<path d="M291.3 213.1v.1M291.3 213.1l.5 .1M291.4 215.2h.1M291.4 214.8v.1M291.4 214.9l-.1 .2M291.4 214.8h.1M291.4 215h.1M291.4 214.4v.1M291.4 215l-.1 .1M291.4 214.6l-.1 .3 .1-.1M291.4 214.5v.1M291.4 215v.2"/>
<path d="M291.4 214.5h.1M291.4 214.4v1.4l1.1 .3M291.4 214.4l1.1 .4M291.4 215.1v.1M291.4 212.8l.6 .2M291.4 212.8v.2M291.5 214.3l-.1 .1M291.5 214.2v.1M291.5 212.7l-.1 .1M291.5 212.7l.5 .2M291.5 214.1v.1M291.5 213.9v.2"/>
<path d="M291.6 212.7h.1M291.6 212.7v.1M291.6 212.7l.6 .2M291.6 213.9h-.1M291.6 213.8v.1M291.6 213.6v.1M291.6 213.7v.1M291.8 213.5l-.2 .1M291.8 213.4v.1M291.8 213.2v.2M291.9 213.2h.1M291.9 213.1v.1"/>
<path d="M291.9 213.1l-.1 .1M292 213l-.1 .2M292 212.9v.2M292 212.9v.1M292.1 212.9l.1 .1M292.2 212.9l-.1 .2M292.2 212.9l-.2 .2M292.5 214.8v1.3M292.9 214.7l3.2 1.1M293 214.2l3.3 1M293.1 214.2l-.1 .5M293.2 214.8l-.7 1.3"/>
<path d="M293.5 212.7l-1.1-.3-1 2M293.5 212.7l-1 2.1M293.5 212.7l-.1 1.6M299.9 217l1.2 .4M300 216.5l1.3 .4M300.1 216.5l-.1 .5M300.1 217.1l-.4 .7M300.3 215.7a2.59 2.59 0 0 0-.6 2.1M300.3 215.7v.8M300.3 215.7l-3.5-1.2a2.59 2.59 0 0 0-.7 2.1l3.6 1.2M304.9 218.6l1.3 .4M305.1 218.1l1.2 .4"/>
<path d="M305.1 218.1l-.1 .5M305.2 218.7l-.5 .7M305.4 217.3a2.59 2.59 0 0 0-.7 2.1M305.4 217.3l-.1 .9M305.4 217.3l-3.6-1.1a2.59 2.59 0 0 0-.7 2l3.6 1.2M310.1 219.7l1.2 .4M310.2 219.8l-.2 .5M310.4 219a2.59 2.59 0 0 0-.7 2M310.4 219l-.1 .8M310.4 219l-3.6-1.2a2.59 2.59 0 0 0-.7 2.1l3.6 1.1M309.9 220.2l1.3 .4M310.2 220.3l-.5 .7"/>
<path d="M314.9 221.9l1.3 .4M315.1 221.4l-.1 .5M315.1 221.4l1.3 .4M315.2 221.4h-.1M315.2 222l-.5 .7M315.4 220.6a2.59 2.59 0 0 0-.7 2.1M315.4 220.6v.8M315.4 220.6l-3.6-1.2a2.59 2.59 0 0 0-.7 2.1l3.6 1.2M319.9 223.5l1.3 .4M320.1 223l1.3 .4M320.2 223l-.2 .5M320.2 223.6l-.5 .7"/>
<path d="M320.4 222.2a2.59 2.59 0 0 0-.7 2.1M320.4 222.2v.9M320.4 222.2l-3.6-1.1a2.59 2.59 0 0 0-.6 2l3.5 1.2M325 225.1l4.5 1.5M325.1 224.6l4.7 1.5M325.2 224.6l-.1 .6M325.2 225.2l-.4 .7M325.4 223.9a2.59 2.59 0 0 0-.6 2M325.4 223.9v.8M325.4 223.9l-3.6-1.2a2.59 2.59 0 0 0-.6 2.1l3.6 1.1M329.4 226.8v1.3l1.1 .4M329.4 226.8l1.1 .3"/>
<path d="M330.5 227.1v1.4M330.9 227l.2 .1M331 226.6v.5M331 226.5l.3 .1M331.1 226.6h-.1M331.3 226.6l-.2 .5M331.5 225.1l-1.1-.4-1 2.1M331.5 225.1l-1 2M331.5 225.1v1.3l-1 2.1"/>
<circle cx="325.9" cy="190.9" r=".63"/>
</g>
<path d="M12 269.3h396zM12 269h396v.3h-396z" fill-rule="evenodd" fill="#504e49"/>
<text font-size="7.8" fill="#141413" x="12" y="24.7">光驱装载机构与原版空 M.2 仓</text>
<text font-size="3.5" fill="#141413" x="12" y="274.9">Sony PlayStation 5 详细模型图纸</text>
<g font-size="3.2" fill="#1b365d">
<text x="12" y="15.3">原版光驱主机、底座与 DualSense · 结构学习图册</text>
<text x="369.6" y="15.3">PlayStation5-DWG-04 / 12</text>
<text x="309.8" y="49.4">≈ 116</text>
<text x="213.8" y="96">≈ 23.2</text>
</g>
<g font-size="3.2" fill="#504e49">
<text x="12" y="30.9">吸入滚轮、加载齿轮、凸轮、光头导杆、连续螺旋进给轴和独立光驱控制板分别建模。M.2 仓保持原始未加装 SSD 状态，含独立盖板、安装座、收纳螺丝和带键插座；局部尺寸为学习近似。</text>
<text x="198.7" y="274.5">单位 mm · 比例见各视图</text>
<text x="317.6" y="274.5">图号 PlayStation5-DWG-04</text>
<text x="12" y="279.3">局部尺寸为本模型近似值 · 内部为布局示意</text>
<text x="198.7" y="278.8">CAD Study · 2026.10.01</text>
<text x="317.6" y="278.8">第 4 / 12 页 · A3</text>
</g>
<g font-size="3.2" fill="#141413">
<text x="291.2" y="145">带键连接器与空扩展仓 · 1.329:1</text>
<text x="91.2" y="245">移开壳盖与机构架后的驱动结构 · 1.117:1</text>
<text x="291.7" y="246">光头和独立进给部件 · 0.386:1</text>
<text x="12" y="253.3">吸入滚轮、加载齿轮、凸轮、光头导杆、连续螺旋进给轴和独立光驱控制板分别建模。 图中尺寸单位统一为 mm，数字对应当前模型的几何和坐标。公开整体尺寸已注明来源，局部近似数字不能用作制造公差或真实电子规格。</text>
<text x="12" y="258.6">M.2 仓保持原始未加装 SSD 状态，含独立盖板、安装座、收纳螺丝和带键插座；局部尺寸为学习近似。 爆炸位移用于区分装配层，缩放视图不会改变尺寸数字。每个零件编号都可在组件清单中检索，重新修改模型后应同步重建这些图纸。</text>
</g>
</svg>
